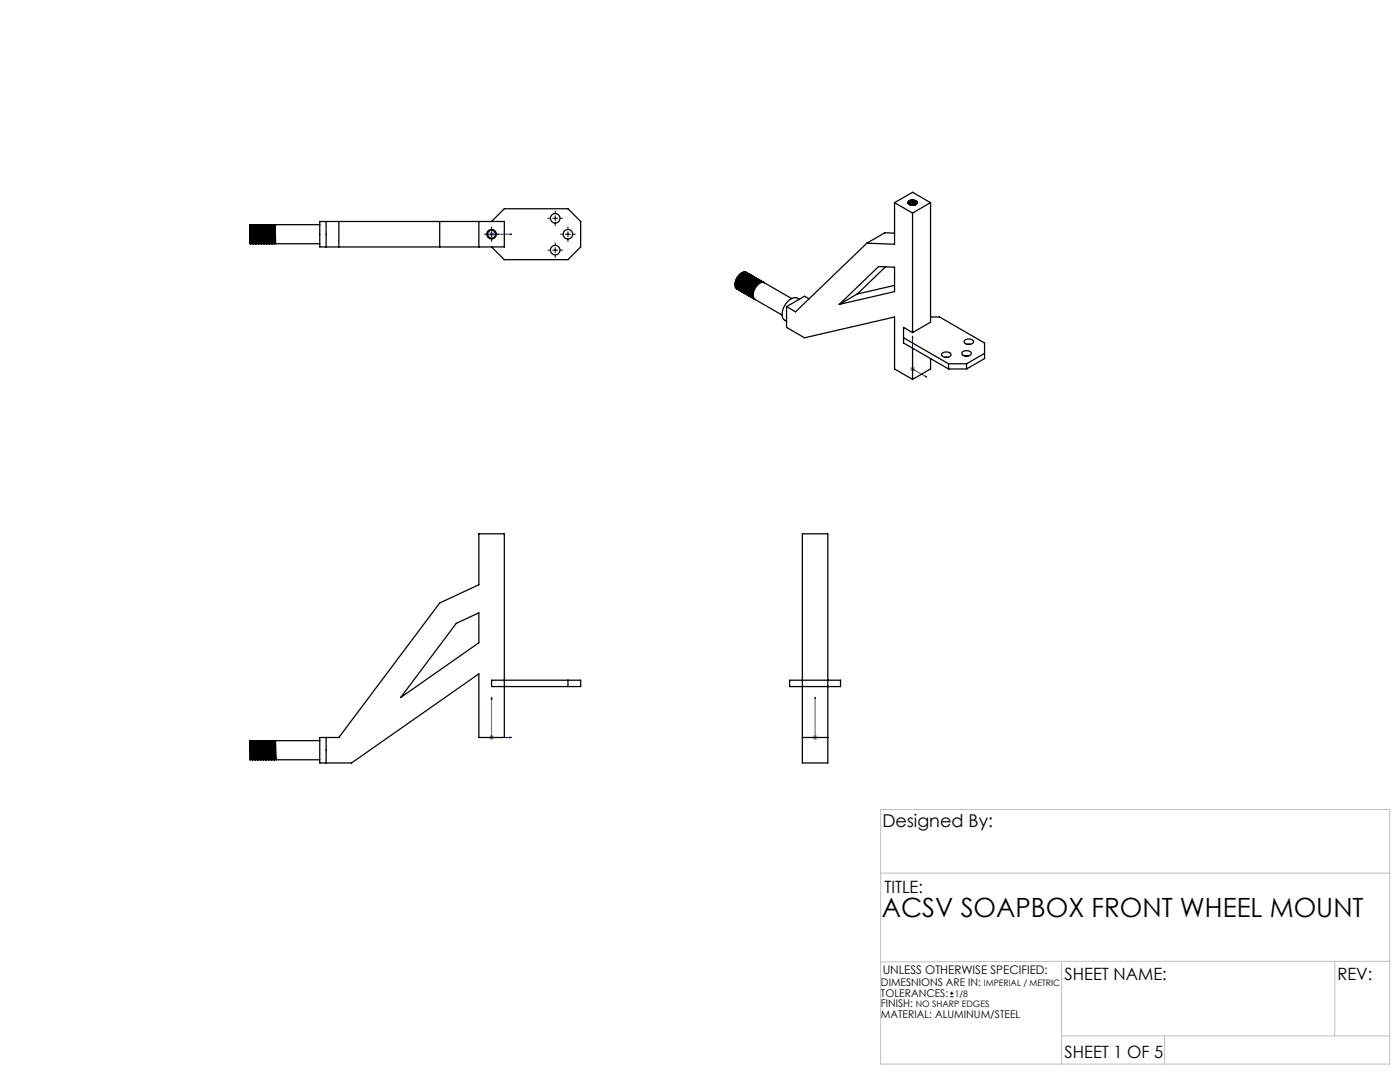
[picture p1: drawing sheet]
<svg xmlns="http://www.w3.org/2000/svg" width="279mm" height="216mm" viewBox="0 0 279 216" stroke-linecap="round" stroke-linejoin="round" font-family="sans-serif">
<path d="M97.6 46.7h1M98.1 46.2v1M110.3 49.9h1M110.3 43.6h1M110.8 43.1v1M110.8 49.4v1M112.8 46.7h1M113.3 46.2v1M189.6 198.9h.7M189.6 198.2h.7M190 197.9v.6" fill="none" stroke="#000" stroke-width=".2"/>
<g fill="none" stroke="#00f" stroke-width=".2">
<path d="M98 46.7h.2zM98.1 46.7h.1M98.1 46.7h4M101.7 46.7h.4zM182.1 67l.1 .4-.2-.1zM182.1 67v6.6l2.9 1.7M184.7 75l.3 .3-.3-.1zM98.1 139.1l.1 .4h-.2zM98.1 139.1v8.1h4M162.7 139.1v.4zM162.7 139.1v8.1M101.7 147.1l.4 .1-.4 .1z"/>
<path d="M162.7 147.1v.2zM162.7 147.2h.1"/>
</g>
<g fill="none" stroke="#808080" stroke-width=".2">
<path d="M97.6 46.7h1M97.8 46.4l.7 .7M98.1 46.2v1M98.5 46.4l-.7 .7M181.6 73.6h1M181.8 73.3l.7 .7M182.1 73.1v1M182.5 73.3l-.7 .7M97.6 147.2h1M97.8 146.8l.7 .7M98.1 146.7v1M98.5 146.8l-.7 .7"/>
<path d="M162.2 147.2h1M162.3 146.8l.7 .7M162.7 146.7v1M163 146.8l-.7 .7"/>
</g>
<g fill="none" stroke="#000" stroke-width=".2" stroke-dasharray="15.2 1.3 1.3 1.3">
<path d="M97.1 46.7h-.4M98.1 45.7v-.4M98.1 47.7v.5M99.1 46.7h.5M109.8 49.9h-.4M109.8 43.6h-.4M110.8 48.9v-.4M110.8 50.9v.5M110.8 42.6v-.5M110.8 44.6v.4M111.8 49.9h.5M111.8 43.6h.5"/>
<path d="M112.3 46.7h-.4M113.3 45.7v-.4M113.3 47.7v.5M114.3 46.7h.5"/>
</g>
<path d="M175.8 161.5h101.6v50.8h-101.6zM175.8 174.2h101.6M211.9 191.8h65.5M211.9 191.8v20.5M211.9 191.8l-36.1 .1M266.4 191.8v14.9M211.9 206.7h65.5M232.4 206.7v5.6" fill="none" stroke="#c0c0c0" stroke-width=".2"/>
<path d="M101.7 147.1l.4 .1-.4 .1zM98.1 139.1l.1 .4h-.2zM101.7 46.7h.4zM98 46.7h.2zM162.7 147.1v.2zM162.7 139.1v.4zM184.7 75l.3 .3-.3-.1zM182.1 67l.1 .4-.2-.1z" fill="#00f"/>
<g fill="none" stroke="#000" stroke-width=".25">
<path d="M49.8 44.8v3.8h.2M49.8 44.8h.4M49.9 44.9l.2 3.6M49.9 44.9l.1 3.7M49.9 45h.1M50 45l.2 3.5M50.1 48.5h.1M50.1 48.5l-.1 .1M50.1 44.8l.2 3.8M50.1 44.8l-.1 .2M50.2 44.8l.1 3.8M50.2 44.9l.2 3.6"/>
<path d="M50.2 48.5l.1 .1M50.3 45l.2 3.5M50.3 48.6h.1M50.4 48.5h.1M50.4 48.5l-.1 .1M50.4 44.9l.2 3.7M50.5 44.8l-.2 .2M50.5 44.8l.1 3.8M50.5 44.9l.2 3.6M50.5 48.5l.1 .1M50.6 45l.3 3.6M50.6 48.6h.1"/>
<path d="M50.7 48.5h.1M50.7 48.5l-.1 .1M50.7 44.9l.2 3.7M50.8 44.8l-.2 .2M50.8 44.8l.2 3.8M50.8 44.9l.3 3.6M50.9 45l.2 3.5M50.9 48.6h.1M51.1 48.5h.1M51.1 48.5l-.1 .1M51.1 44.9l.1 3.7M51.1 44.9l-.1 .1"/>
<path d="M51.1 44.8h.1M51.1 44.8l.2 3.8M51.1 44.9l.3 3.6M51.1 48.5l.1 .1M51.2 45l.3 3.5M51.2 48.6h.1M51.4 48.5h.1M51.4 48.5l-.1 .1M51.4 44.9l.2 3.7M51.4 44.8l-.1 .2M51.4 44.8l.2 3.8M51.4 44.9l.3 3.6"/>
<path d="M51.5 48.5v.1M51.5 45l.3 3.5M51.6 48.6h.1M51.7 48.5h.1M51.7 48.5l-.1 .1M51.7 44.9l.2 3.7M51.8 44.8l-.2 .2M51.8 44.8l.1 3.8M51.8 44.9l.2 3.6M51.8 48.5l.1 .1M51.8 45l.3 3.5M51.9 48.6h.1"/>
<path d="M52 48.5h.1M52 48.5l-.1 .1M52 44.9l.2 3.7M52.1 44.8l-.2 .2M52.1 44.8l.1 3.8M52.1 44.9l.2 3.6M52.1 48.5l.1 .1M52.2 45l.2 3.5M52.2 48.6h.1M52.3 48.5h.1M52.3 48.5l-.1 .1M52.3 44.9l.2 3.7"/>
<path d="M52.4 44.8l-.2 .2M52.4 44.8l.1 3.8M52.4 44.9l.2 3.6M52.4 48.5l.1 .1M52.5 45l.2 3.5M52.5 48.6h.1M52.6 48.5h.1M52.6 48.5l-.1 .1M52.7 44.9l.1 3.7M52.7 44.9l-.1 .1M52.7 44.8h.1M52.7 44.8l.2 3.8 .1-.1"/>
<path d="M52.7 44.9l.3 3.6M52.7 48.5l.1 .1M52.8 45l.2 3.5M52.8 48.6h.1M53 44.9l.1 3.7M53 44.8l-.1 .2M53 44.8l.2 3.8M53 44.9l.3 3.6M53 48.5l.1 .1M53.1 45l.3 3.5M53.1 48.6h.1M53.3 48.5h.1"/>
<path d="M53.3 48.5l-.1 .1M53.3 44.9l.2 3.7M53.3 44.8l-.1 .2M53.3 44.8l.2 3.8M53.3 44.9l.3 3.6M53.4 48.5l.1 .1M53.4 45l.3 3.5M53.5 48.6h.1M53.6 48.5h.1M53.6 48.5l-.1 .1M53.6 44.9l.2 3.7M53.6 44.9l-.1 .1"/>
<path d="M53.6 44.8h.1M53.7 44.8l.1 3.8M53.7 44.9l.2 3.6M53.7 48.5l.1 .1M53.8 45l.2 3.5M53.8 48.6h.1M53.9 48.5h.1M53.9 48.5l-.1 .1M53.9 44.9l.2 3.7M54 44.8l-.2 .2M54 44.8l.1 3.8M54 44.9l.2 3.6"/>
<path d="M54 48.5l.1 .1M54.1 45l.3 3.6M54.1 48.6h.1M54.2 48.5h.1M54.2 48.5l-.1 .1M54.2 44.9l.2 3.7M54.3 44.8l-.2 .2M54.3 44.8l.2 3.8M54.3 44.9l.2 3.6M54.4 45l.2 3.5M54.4 48.6h.1M54.5 48.5h.1"/>
<path d="M54.5 48.5v.1M54.6 44.9l.1 3.7M54.6 44.9l-.1 .1M54.6 44.8h.1M54.6 44.8l.2 3.8M54.6 44.9l.3 3.6M54.6 48.5l.1 .1M54.7 45l.2 3.5M54.7 48.6h.1M54.9 48.5h.1M54.9 48.5l-.1 .1M54.9 44.9l.1 3.7"/>
<path d="M54.9 48.5l.1 .1M55 48.6h8.8M63.8 44.8l-8.9 .1-.1 .1M63.8 44.2h36.8v5.1h-36.8zM65.1 44.2v5.1M67.6 44.2v5.1M87.8 44.2v5.1M95.6 44.2v5.1M97.2 46.7h.1M98.1 44.2l2.5-2.5h12.7l2.6 2.5v5.1l-2.6 2.5h-12.7l-2.5-2.5M147.8 58.1h.1M148.3 58.4h.1"/>
<path d="M148.7 58.6h.1M149 54.4a1.78 1.78 0 0 0-2.1 1.4 1.36 1.36 0 0 0 .3 1.9M149.1 54.4a1.2 1.2 0 0 0-1.7 .7 2.04 2.04 0 0 0-.2 2.6l.1 .1M149.2 54.5a1.65 1.65 0 0 0-1.9 1.1 1.71 1.71 0 0 0 .1 2.2v.1M149.2 54.5h.1M149.2 58.9h.1M149.3 54.6a1.2 1.2 0 0 0-1.7 .6 2.04 2.04 0 0 0-.2 2.7h.1M149.4 54.6a1.65 1.65 0 0 0-1.9 1.1 1.69 1.69 0 0 0 .1 2.3M149.5 54.7a1.2 1.2 0 0 0-1.7 .6 2.04 2.04 0 0 0-.2 2.7h.1M149.6 54.7a1.65 1.65 0 0 0-1.8 1.2 1.71 1.71 0 0 0 0 2.2M149.6 54.7v.1M149.7 54.8a1.2 1.2 0 0 0-1.6 .7 2.04 2.04 0 0 0-.2 2.6l.1 .1"/>
<path d="M149.9 54.9h-.1a1.65 1.65 0 0 0-1.8 1.1 1.71 1.71 0 0 0 .1 2.2M150 55a1.2 1.2 0 0 0-1.7 .6 2.04 2.04 0 0 0-.2 2.6l.1 .1M150.1 59.4h.1M150.1 55a1.65 1.65 0 0 0-1.9 1.1 1.71 1.71 0 0 0 .1 2.3M150.2 55.1a1.2 1.2 0 0 0-1.7 .6 2.04 2.04 0 0 0-.2 2.7h.1M150.3 55.1a1.65 1.65 0 0 0-1.9 1.2 1.71 1.71 0 0 0 .1 2.2M150.4 55.2a1.2 1.2 0 0 0-1.7 .7 2.04 2.04 0 0 0-.2 2.6h.1M150.5 55.3a1.65 1.65 0 0 0-1.8 1.1 1.71 1.71 0 0 0 0 2.2M150.5 55.3h.1M150.5 59.7h.1M150.6 55.4a1.2 1.2 0 0 0-1.6 .6 2.04 2.04 0 0 0-.2 2.6l.1 .1M150.8 55.4h-.1a1.65 1.65 0 0 0-1.8 1.1 1.69 1.69 0 0 0 .1 2.3"/>
<path d="M150.9 55.5a1.2 1.2 0 0 0-1.7 .6 2.04 2.04 0 0 0-.2 2.7h.1M151 55.5a1.65 1.65 0 0 0-1.9 1.1 1.71 1.71 0 0 0 .1 2.3M151 55.5h.1M151.1 55.6a1.2 1.2 0 0 0-1.7 .7 2.04 2.04 0 0 0-.2 2.6h.1M151.2 55.7v-.1a1.65 1.65 0 0 0-1.9 1.2 1.69 1.69 0 0 0 .1 2.2M151.3 55.7a1.2 1.2 0 0 0-1.7 .7 2.04 2.04 0 0 0-.2 2.6l.1 .1M151.4 55.8a1.65 1.65 0 0 0-1.8 1.1 1.71 1.71 0 0 0 0 2.2l.1 .1M151.4 55.8h.1M151.5 55.9a1.2 1.2 0 0 0-1.6 .6 2.04 2.04 0 0 0-.2 2.7h.1M151.7 55.9h-.1a1.65 1.65 0 0 0-1.8 1.1 1.69 1.69 0 0 0 .1 2.3M151.8 56a1.2 1.2 0 0 0-1.7 .6 2.04 2.04 0 0 0-.2 2.7h.1M151.9 56a1.65 1.65 0 0 0-1.9 1.2 1.71 1.71 0 0 0 .1 2.2"/>
<path d="M151.9 56v.1M152 56.1a1.2 1.2 0 0 0-1.7 .7 2.04 2.04 0 0 0-.2 2.6l.1 .1M152.1 56.2a1.65 1.65 0 0 0-1.9 1.1 1.69 1.69 0 0 0 .1 2.2M152.2 56.3a1.2 1.2 0 0 0-1.7 .6 2.04 2.04 0 0 0-.2 2.6l.1 .1M152.3 56.3a1.65 1.65 0 0 0-1.8 1.1 1.71 1.71 0 0 0 0 2.3M152.4 56.4a1.2 1.2 0 0 0-1.6 .6 2.04 2.04 0 0 0-.3 2.7h.2M158 59.6l-5.5-3.2a1.65 1.65 0 0 0-1.8 1.2 1.71 1.71 0 0 0 0 2.2l5.4 3.1M159.5 59.7a1.56 1.56 0 0 0-2.2 .4 3.3 3.3 0 0 0-1 3.5l.7 .5M161.5 59.6l-.9-.5-3.6 2.1M171.1 58.7l-3.6 2M173 48.5l-14.2 13.7-1.8-1M176.7 53.2l-5.6 5.5"/>
<path d="M178.5 40.4v8.3l-5.5-.2M178.5 40.4l3.6 2.1M178.5 40.4l3.6-2 3.6 2M178.5 46.5l-1.9-.1-3.6 2.1M178.5 56.9l-7.4 1.8M181.3 40.2a1.11 1.11 0 0 1 1.8 .3 1.14 1.14 0 0 1-1.9 0zM181.3 40.7a.94 .94 0 0 1 1.6 0M181.4 40.8l.7-.2 .6 .2M181.4 40.1a1.15 1.15 0 0 1 1.7 .4M181.4 40.1v.2l.2-.1M181.4 40.1l.2 .1M181.6 40.2l.5-.1a.61 .61 0 0 1 .7 .7"/>
<path d="M181.7 40.9h.8M182.1 40.9v.1M182.1 42.5v23.9M182.5 40.2a1.13 1.13 0 0 0-1.3 .4M182.5 40.8l.2 .1M185.7 40.4l-3.6 2.1M185.7 40.4v23.9l-3.6 2.1M157 61.2v4.1l3.6 2.1 17.9-4.1v10.3l3.6 2.1M167.5 60.7l7.8-7.5 3.2 .1v4.9zM180.3 67.4l9 5.2M182.1 69.5v6.2M182.1 66.4l-1.8-1.1v3.1l9 5.2"/>
<path d="M185.7 71.6v2l-3.6 2.1M185.7 63.3h1.8l9 5.1v3.2l-3.6 2M188 70.5a1.15 1.15 0 0 1 1.8 .3 1.13 1.13 0 0 1-1.9 0zM188.5 71.3h.7M189.3 72.6h3.6M189.3 72.6v1M189.3 73.6h3.6M192.1 70.2a1.07 1.07 0 0 1 1.7 .4 1.13 1.13 0 0 1-1.9-.1zM192.5 67.9a1.07 1.07 0 0 1 1.8 .4 1.13 1.13 0 0 1-1.9-.1zM192.6 71h.6M192.9 72.6v1M193 68.7h.7"/>
<path d="M196.5 70.5l-3.6 2.1M95.6 106.5h5v40.7h-5v-12.7l-25.4 17.7h-6.4v-5h3.8l20.2-26.9 7.8-3.6zM160.1 106.5h5.1v45.7h-5.1zM91.1 124.4l4.5-2.1v6l-15.6 10.9zM98.1 135.7h17.8v1.3h-17.8zM113.3 135.7v1.3M157.6 135.7h10.1v1.3h-10.1zM49.9 147.8l-.1 3.8h.3l.1-.2M49.9 147.8l.2 3.8M49.9 147.8l.1 .2M50 148h.1M50 148l.2 3.4"/>
<path d="M50.1 148l.2 3.4M50.2 151.4h.1M50.2 147.8l.2 3.8M50.2 147.8l-.1 .2M50.2 147.8h.1M50.2 147.8l.1 .2M50.3 151.4l.1 .2M50.3 148h.1M50.3 148l.2 3.4M50.4 148l.2 3.4M50.5 151.4h.1M50.5 151.4l-.1 .2"/>
<path d="M50.5 147.8l.2 3.8M50.5 147.8l-.1 .2M50.5 147.8h.1M50.6 147.8l.1 3.8M50.6 147.8l.1 .2M50.6 151.4l.1 .2M50.7 148h.1M50.7 148l.1 3.4M50.7 148l.2 3.4M50.8 151.4h.1M50.8 151.4l-.1 .2M50.8 147.8l.2 3.8"/>
<path d="M50.8 147.8l-.1 .2M50.8 147.8h.1M50.9 147.8l.1 3.8M50.9 147.8l.1 .2M50.9 151.4l.1 .2M51 148h.1M51 148l.1 3.4M51.1 148l.1 3.4M51.1 151.4h.1M51.1 151.4l-.1 .2M51.2 147.8l.1 3.8M51.2 147.8l-.1 .2"/>
<path d="M51.2 147.8h.1M51.2 147.8l.2 3.8M51.2 147.8l.1 .2M51.2 151.4l.1 .2M51.3 148h.1M51.3 148l.2 3.4M51.4 148l.1 3.4M51.5 151.4h.1M51.5 151.4l-.2 .2M51.5 147.8l.1 3.8M51.5 147.8l-.1 .2M51.5 147.8h.1"/>
<path d="M51.5 147.8l.2 3.8M51.5 147.8l.1 .2M51.5 151.4l.1 .2M51.6 148h.1M51.6 148l.2 3.4M51.7 148l.1 3.4M51.8 151.4h.1M51.8 151.4l-.2 .2M51.8 147.8l.1 3.8M51.8 147.8l-.1 .2M51.8 147.8h.1M51.8 147.8l.2 3.8"/>
<path d="M51.8 147.8l.1 .2M51.8 151.4l.1 .2M51.9 148h.1M51.9 148l.2 3.4M52 148l.2 3.4M52.1 151.4h.1M52.1 151.4l-.2 .2M52.1 147.8l.2 3.8M52.1 147.8l-.1 .2M52.1 147.8h.1M52.1 147.8l.1 .2M52.2 151.4l.1 .2"/>
<path d="M52.2 148h.1M52.2 148l.2 3.4M52.3 151.6h.1M52.3 148l.2 3.4M52.4 151.4h.1M52.4 151.4l-.1 .2M52.4 147.8l.2 3.8M52.4 147.8l-.1 .2M52.4 147.8h.1M52.5 147.8l.1 3.8M52.5 147.8l.1 .2M52.5 151.4l.1 .2"/>
<path d="M52.6 148h.1M52.6 148l.1 3.4M52.6 148l.2 3.4M52.7 151.4h.1M52.7 151.4l-.1 .2M52.7 147.8l.2 3.8M52.7 147.8l-.1 .2M52.7 147.8h.1M52.8 147.8l.1 3.8M52.8 147.8l.1 .2M52.8 151.4l.1 .2M52.9 148h.1"/>
<path d="M52.9 148l.1 3.4M53 148l.1 3.4M53 151.4h.1M53 151.4l-.1 .2M53.1 147.8l.1 3.8M53.1 147.8l-.1 .2M53.1 147.8h.1M53.1 147.8l.2 3.8M53.1 147.8l.1 .2M53.1 151.4l.1 .2M53.2 148h.1M53.2 148l.2 3.4"/>
<path d="M53.2 151.6h.1M53.3 148l.1 3.4M53.4 151.4h.1M53.4 151.4l-.1 .2M53.4 147.8l.1 3.8M53.4 147.8l-.1 .2M53.4 147.8h.1M53.4 147.8l.2 3.8M53.4 147.8l.1 .2M53.4 151.4l.1 .2M53.5 148h.1M53.5 148l.2 3.4"/>
<path d="M53.6 148l.2 3.4M53.7 151.4h.1M53.7 151.4l-.2 .2M53.7 147.8l.2 3.8M53.7 147.8l-.1 .2M53.7 147.8h.1M53.7 147.8l.1 .2M53.8 151.4l.1 .2M53.8 148h.1M53.8 148l.2 3.4M53.9 148l.2 3.4M54 151.4h.1"/>
<path d="M54 151.4l-.1 .2M54 147.8l.2 3.8M54 147.8l-.1 .2M54 147.8h.1M54.1 147.8l.1 3.8M54.1 147.8l.1 .2M54.1 151.4l.1 .2M54.2 148h.1M54.2 148l.1 3.4M54.2 148l.2 3.4M54.3 151.4h.1M54.3 151.4l-.1 .2"/>
<path d="M54.3 147.8l.2 3.8M54.3 147.8l-.1 .2M54.3 147.8h.1M54.4 147.8l.1 3.8M54.4 147.8l.1 .2M54.4 151.4l.1 .2M54.5 148h.1M54.5 148l.1 3.4M54.5 148l.2 3.4M54.6 151.4h.1M54.6 151.4l-.1 .2M54.6 147.8l.2 3.8"/>
<path d="M54.6 147.8l-.1 .2M54.6 147.8h.1M54.7 147.8l.1 3.8M54.7 147.8l.1 .2M54.7 151.4l.1 .2M54.8 148h.1M54.8 148l.1 3.4M54.9 148l.1 3.4M54.9 151.4h.1M54.9 151.4l-.1 .2M55 147.8l.1 3.8M55 147.8l-.1 .2"/>
<path d="M55 147.8h8.8M55 151.4l.1 .2M55.1 151.6h8.7M65.1 147.2v5M160.1 147.2h5.1"/>
<circle cx="98.1" cy="46.7" r=".78"/>
<circle cx="98.1" cy="46.7" r=".95"/>
<circle cx="110.8" cy="43.6" r=".95"/>
<circle cx="110.8" cy="49.9" r=".95"/>
<circle cx="113.3" cy="46.7" r=".95"/>
</g>
<text font-size="5.3" x="176" y="182.9">ACSV SOAPBOX FRONT WHEEL MOUNT</text>
<text font-size="3.5" x="176.1" y="165">Designed By:</text>
<g font-size="3.4">
<text x="176.5" y="178.1">TITLE:</text>
<text x="212.5" y="195.5">SHEET NAME:</text>
<text x="266.9" y="195.5">REV:</text>
<text x="212.5" y="211.1">SHEET 1 OF 5</text>
</g>
<text font-size="2.4" x="176.2" y="194.4">UNLESS OTHERWISE SPECIFIED:</text>
<g font-size="2.1">
<text x="175.8" y="196.8">DIMESNIONS ARE IN:</text>
<text x="175.8" y="198.9">TOLERANCES:</text>
<text x="175.8" y="201">FINISH:</text>
<text x="175.8" y="203.1">MATERIAL: ALUMINUM/STEEL</text>
</g>
<g font-size="1.8">
<text x="196.3" y="196.8">IMPERIAL / METRIC</text>
<text x="182.8" y="201">NO SHARP EDGES</text>
<text x="190.5" y="198.9">1/8</text>
</g>
</svg>
